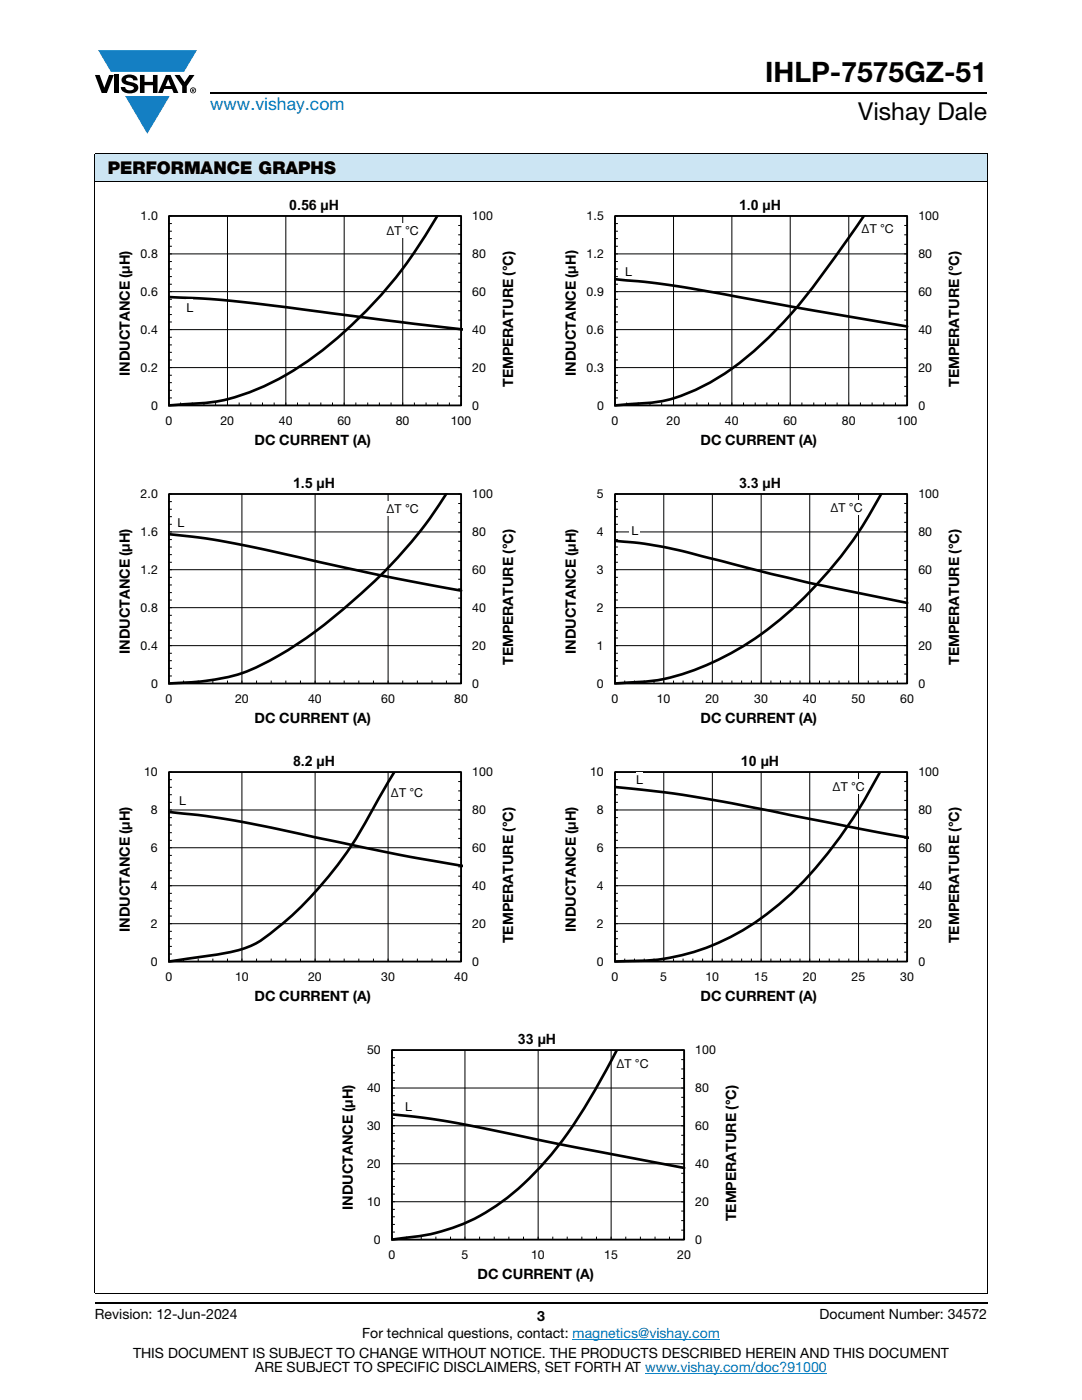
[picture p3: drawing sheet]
<svg xmlns="http://www.w3.org/2000/svg" width="216mm" height="279mm" viewBox="0 0 216 279" stroke-linecap="round" stroke-linejoin="round" font-family="sans-serif">
<g fill="#147fc3">
<path d="M19.6 10h19.7l-2.6 4.3h-1.1h-13.5z"/>
<path d="M25 19.2h8.9l-4.5 7.5z"/>
</g>
<g fill="#000">
<path d="M18.9 15h1l.9 2.5 1-2.5h.9l-1.4 3.6h-1zM22.9 15h.9v3.6h-.9zM24.6 15.3a2.1 2.1 0 0 1 2.8 .3l.1 .4h-.9a.79 .79 0 0 0-.7-.5 .79 .79 0 0 0-.8 .4l.3 .3 1 .2a1.08 1.08 0 0 1 1.2 1 1.08 1.08 0 0 1-1.1 1.2 1.73 1.73 0 0 1-2.4-1.2h.9a.96 .96 0 0 0 .8 .6 .96 .96 0 0 0 .9-.4 1.31 1.31 0 0 0-1.2-.6 1.03 1.03 0 0 1-1.1-.6 1.03 1.03 0 0 1 .2-1.1zM27.9 15h.9v1.3h1.7v-1.3h.9v3.6h-.9v-1.6h-1.7v1.6h-.9zM34.8 15h1.1l.9 1.4 1-1.4h1l-1.5 2.2v1.4h-.9v-1.4z"/>
<path d="M33.6 15.9l.5 1.3h-1.1zM33.1 15l-1.6 3.6h1l.3-.8h1.5l.3 .8h1l-1.6-3.6z"/>
<path d="M38.4 17.8h.2v.2h-.2zM38.3 17.7v.7h.1v-.3l.4 .3-.2-.3 .2-.2-.1-.2z"/>
<path d="M38.1 18a.46 .46 0 0 1 .9 0 .46 .46 0 0 1-.9 0zM37.9 18a.6 .6 0 0 0 1.2 0 .6 .6 0 0 0-1.2 0z"/>
</g>
<path d="M42 18.6h155M18.9 260h178.1" fill="none" stroke="#000" stroke-width=".36"/>
<path d="M114.3 267.3h29.3M128.7 274h36.3" fill="none" stroke="#007ec4" stroke-width=".2"/>
<path d="M18.9 30.7h178.1v5.5h-178.1z" fill="#cce5f3"/>
<g fill="none" stroke="#000" stroke-width=".2">
<path d="M18.9 30.7h178.1M18.9 36.2h178.1M18.9 30.8v227.3M197 30.8v227.3M33.7 43.1h58.3v37.8h-58.3zM33.7 59.7h.6M33.7 56.7h.6M33.7 55.2h.6M33.7 53.7h.6M33.7 52.2h.6M33.7 49.1h.6M33.7 47.6h.6"/>
<path d="M33.7 46.1h.6M33.7 44.6h.6M45.4 43.1v37.8M57 43.1v37.8M68.7 43.1v37.8M80.4 43.1v37.8M91.4 56.3h.6M91.4 54.4h.6M91.4 52.5h.6M91.4 48.8h.6M91.4 46.9h.6M91.4 45h.6"/>
<path d="M92 58.2h-58.3M92 50.7h-58.3M33.7 79.4h.6M33.7 77.9h.6M33.7 76.4h.6M33.7 74.9h.6M33.7 71.8h.6M33.7 70.3h.6M33.7 68.8h.6M33.7 67.3h.6M33.7 64.3h.6M33.7 62.8h.6"/>
<path d="M33.7 61.3h.6M91.4 79h.6M91.4 77.1h.6M91.4 75.2h.6M91.4 71.5h.6M91.4 69.6h.6M91.4 67.7h.6M91.4 63.9h.6M91.4 62h.6M91.4 60.1h.6M92 73.4h-58.3M92 65.8h-58.3"/>
<path d="M36 80.3v.6M38.4 80.3v.6M40.7 80.3v.6M43 80.3v.6M47.7 80.3v.6M50 80.3v.6M52.4 80.3v.6M54.7 80.3v.6M59.4 80.3v.6M61.7 80.3v.6M64 80.3v.6M66.3 80.3v.6"/>
<path d="M71 80.3v.6M73.4 80.3v.6M75.7 80.3v.6M78 80.3v.6M82.7 80.3v.6M85 80.3v.6M87.3 80.3v.6M89.7 80.3v.6M18.9 258.2h178.1"/>
</g>
<path d="M33.7 43.1h58.3v37.8h-58.3z" fill="none" stroke="#000" stroke-width=".35"/>
<path d="M33.7 59.3l8.4 .4 7.5 .7 42.7 5.3M87.3 43a88.1 88.1 0 0 1-29.2 31.2 40.9 40.9 0 0 1-22.3 6.5l-2.1 .2" fill="none" stroke="#000" stroke-width=".53"/>
<g fill="#fff">
<path d="M37.2 59.8h1.4v2.9h-1.4z"/>
<path d="M77.1 44.5h6.6v2.9h-6.6z"/>
</g>
<g fill="none" stroke="#000" stroke-width=".2">
<path d="M122.7 43.1h58.3v37.8h-58.3zM122.7 59.7h.6M122.7 56.7h.6M122.7 55.2h.6M122.7 53.7h.6M122.7 52.2h.6M122.7 49.1h.6M122.7 47.6h.6M122.7 46.1h.6M122.7 44.6h.6M134.4 43.1v37.8M146 43.1v37.8"/>
<path d="M157.7 43.1v37.8M169.4 43.1v37.8M180.4 56.3h.6M180.4 54.4h.6M180.4 52.5h.6M180.4 48.8h.6M180.4 46.9h.6M180.4 45h.6M181 58.2h-58.3M181 50.7h-58.3M122.7 79.4h.6M122.7 77.9h.6"/>
<path d="M122.7 76.4h.6M122.7 74.9h.6M122.7 71.8h.6M122.7 70.3h.6M122.7 68.8h.6M122.7 67.3h.6M122.7 64.3h.6M122.7 62.8h.6M122.7 61.3h.6M180.4 79h.6M180.4 77.1h.6M180.4 75.2h.6"/>
<path d="M180.4 71.5h.6M180.4 69.6h.6M180.4 67.7h.6M180.4 63.9h.6M180.4 62h.6M180.4 60.1h.6M181 73.4h-58.3M181 65.8h-58.3M125 80.3v.6M127.4 80.3v.6M129.7 80.3v.6M132 80.3v.6"/>
<path d="M136.7 80.3v.6M139.1 80.3v.6M141.4 80.3v.6M143.7 80.3v.6M146 80.3v.6M148.4 80.3v.6M150.7 80.3v.6M153 80.3v.6M155.3 80.3v.6M160 80.3v.6M162.4 80.3v.6M164.7 80.3v.6"/>
<path d="M167 80.3v.6M171.7 80.3v.6M174 80.3v.6M176.3 80.3v.6M178.7 80.3v.6"/>
</g>
<path d="M122.7 43.1h58.3v37.8h-58.3z" fill="none" stroke="#000" stroke-width=".35"/>
<path d="M122.7 55.7l7 .7 7 1 44.3 7.8M172.4 43a245.2 245.2 0 0 1-14.6 19.7 59.4 59.4 0 0 1-19.2 15.2 28.6 28.6 0 0 1-12.7 2.8l-3.2 .2" fill="none" stroke="#000" stroke-width=".53"/>
<g fill="#fff">
<path d="M124.7 52.7h1.4v2.9h-1.4z"/>
<path d="M171.9 44.1h6.6v2.9h-6.6z"/>
</g>
<g fill="none" stroke="#000" stroke-width=".2">
<path d="M33.7 98.6h58.3v37.8h-58.3zM48.3 98.6v37.8M62.9 98.6v37.8M77.4 98.6v37.8M33.7 119.7h.6M33.7 118.3h.6M33.7 116.7h.6M33.7 115.2h.6M33.7 112.2h.6M33.7 110.7h.6M33.7 109.2h.6M33.7 107.7h.6"/>
<path d="M33.7 104.6h.6M33.7 103.1h.6M33.7 101.6h.6M33.7 100.1h.6M91.4 119.4h.6M91.4 117.5h.6M91.4 115.6h.6M91.4 111.8h.6M91.4 109.9h.6M91.4 108h.6M91.4 104.3h.6M91.4 102.3h.6"/>
<path d="M91.4 100.5h.6M92 113.7h-58.3M92 106.2h-58.3M33.7 134.9h.6M33.7 133.4h.6M33.7 131.9h.6M33.7 130.4h.6M33.7 127.3h.6M33.7 125.8h.6M33.7 124.3h.6M33.7 122.8h.6M36.6 135.8v.6"/>
<path d="M39.6 135.8v.6M42.5 135.8v.6M45.4 135.8v.6M51.2 135.8v.6M54.1 135.8v.6M57 135.8v.6M60 135.8v.6M65.8 135.8v.6M68.7 135.8v.6M71.6 135.8v.6M74.5 135.8v.6M80.4 135.8v.6"/>
<path d="M83.3 135.8v.6M86.2 135.8v.6M89.1 135.8v.6M91.4 134.5h.6M91.4 132.6h.6M91.4 130.7h.6M91.4 126.9h.6M91.4 125h.6M91.4 123.2h.6M92 128.9h-58.3M92 121.3h-58.3"/>
</g>
<path d="M33.7 98.6h58.3v37.8h-58.3z" fill="none" stroke="#000" stroke-width=".35"/>
<path d="M89.1 98.5a99.6 99.6 0 0 1-22.5 24.7 68.6 68.6 0 0 1-18.3 11.1 53.1 53.1 0 0 1-14.6 2.1M33.7 106.6l6.8 .8 6.3 1.1 28.2 6.1 17 3.3" fill="none" stroke="#000" stroke-width=".53"/>
<g fill="#fff">
<path d="M35.4 102.7h1.4v2.9h-1.4z"/>
<path d="M77.1 100h6.6v2.9h-6.6z"/>
</g>
<g fill="none" stroke="#000" stroke-width=".2">
<path d="M122.7 98.6h58.3v37.8h-58.3zM132.4 98.6v37.8M142.1 98.6v37.8M151.9 98.6v37.8M161.6 98.6v37.8M171.3 98.6v37.8M122.7 119.7h.6M122.7 118.3h.6M122.7 116.7h.6M122.7 115.2h.6M122.7 112.2h.6M122.7 110.7h.6"/>
<path d="M122.7 109.2h.6M122.7 107.7h.6M122.7 104.6h.6M122.7 103.1h.6M122.7 101.6h.6M122.7 100.1h.6M180.4 119.4h.6M180.4 117.5h.6M180.4 115.6h.6M180.4 111.8h.6M180.4 109.9h.6M180.4 108h.6"/>
<path d="M180.4 104.3h.6M180.4 102.3h.6M180.4 100.5h.6M181 113.7h-58.3M181 106.2h-58.3M122.7 134.9h.6M122.7 133.4h.6M122.7 131.9h.6M122.7 130.4h.6M122.7 127.3h.6M122.7 125.8h.6M122.7 124.3h.6"/>
<path d="M122.7 122.8h.6M124.7 135.8v.6M126.6 135.8v.6M128.6 135.8v.6M130.5 135.8v.6M134.4 135.8v.6M136.3 135.8v.6M138.2 135.8v.6M140.2 135.8v.6M144.1 135.8v.6M146 135.8v.6M148 135.8v.6"/>
<path d="M149.9 135.8v.6M153.8 135.8v.6M155.7 135.8v.6M157.7 135.8v.6M159.6 135.8v.6M163.5 135.8v.6M165.5 135.8v.6M167.4 135.8v.6M169.4 135.8v.6M173.3 135.8v.6M175.2 135.8v.6M177.1 135.8v.6"/>
<path d="M179.1 135.8v.6M180.4 134.5h.6M180.4 132.6h.6M180.4 130.7h.6M180.4 126.9h.6M180.4 125h.6M180.4 123.2h.6M181 128.9h-58.3M181 121.3h-58.3"/>
</g>
<path d="M122.7 98.6h58.3v37.8h-58.3z" fill="none" stroke="#000" stroke-width=".35"/>
<path d="M175.8 98.5a81.6 81.6 0 0 1-27.4 30.4 48.6 48.6 0 0 1-18.9 7.1l-6.8 .4M122.7 107.9l5.5 .5 5 .9 28 7 19.8 4" fill="none" stroke="#000" stroke-width=".53"/>
<g fill="#fff">
<path d="M125.6 104.4h2.1v2.9h-2.1z"/>
<path d="M165.7 99.8h6.6v2.9h-6.6z"/>
</g>
<g fill="none" stroke="#000" stroke-width=".2">
<path d="M33.7 154.1h58.3v37.8h-58.3zM33.7 158.6h.6M33.7 157.1h.6M33.7 155.6h.6M48.3 154.1v37.8M62.9 154.1v37.8M77.4 154.1v37.8M91.4 159.7h.6M91.4 157.8h.6M91.4 156h.6M33.7 179.8h.6M33.7 178.3h.6"/>
<path d="M33.7 175.2h.6M33.7 173.8h.6M33.7 172.2h.6M33.7 170.7h.6M33.7 167.7h.6M33.7 166.2h.6M33.7 164.7h.6M33.7 163.2h.6M33.7 160.1h.6M91.4 178.7h.6M91.4 174.9h.6M91.4 173h.6"/>
<path d="M91.4 171.1h.6M91.4 167.3h.6M91.4 165.4h.6M91.4 163.5h.6M92 176.8h-58.3M92 169.2h-58.3M92 161.7h-58.3M33.7 184.3h58.3M33.7 190.4h.6M33.7 188.9h.6M33.7 187.3h.6M33.7 185.9h.6"/>
<path d="M33.7 182.8h.6M33.7 181.3h.6M36.6 191.3v.6M39.5 191.3v.6M42.5 191.3v.6M45.4 191.3v.6M51.2 191.3v.6M54.1 191.3v.6M57 191.3v.6M60 191.3v.6M65.8 191.3v.6M68.7 191.3v.6"/>
<path d="M71.6 191.3v.6M74.5 191.3v.6M80.4 191.3v.6M83.3 191.3v.6M86.2 191.3v.6M89.1 191.3v.6M91.4 190h.6M91.4 188.1h.6M91.4 186.2h.6M91.4 182.4h.6M91.4 180.5h.6"/>
</g>
<path d="M33.7 154.1h58.3v37.8h-58.3z" fill="none" stroke="#000" stroke-width=".35"/>
<path d="M78.7 154l-2.5 4.3a93.3 93.3 0 0 1-10.1 15.9 64.4 64.4 0 0 1-14.9 14 32.6 32.6 0 0 1-11.1 2.8l-6.4 .9M33.7 162l6.8 .8 7.8 1.2 31.1 6.5 12.9 2.3" fill="none" stroke="#000" stroke-width=".53"/>
<g fill="#fff">
<path d="M35.8 158.3h1.4v2.9h-1.4z"/>
<path d="M78 156.7h6.5v2.9h-6.5z"/>
</g>
<g fill="none" stroke="#000" stroke-width=".2">
<path d="M122.7 154.1h58.3v37.8h-58.3zM122.7 158.6h.6M122.7 157.1h.6M122.7 155.6h.6M132.4 154.1v37.8M142.1 154.1v37.8M151.9 154.1v37.8M161.6 154.1v37.8M171.3 154.1v37.8M180.4 159.7h.6M180.4 157.8h.6M180.4 156h.6"/>
<path d="M122.7 179.8h.6M122.7 178.3h.6M122.7 175.2h.6M122.7 173.8h.6M122.7 172.2h.6M122.7 170.7h.6M122.7 167.7h.6M122.7 166.2h.6M122.7 164.7h.6M122.7 163.2h.6M122.7 160.1h.6M180.4 178.7h.6"/>
<path d="M180.4 174.9h.6M180.4 173h.6M180.4 171.1h.6M180.4 167.3h.6M180.4 165.4h.6M180.4 163.5h.6M181 176.8h-58.3M181 169.2h-58.3M181 161.6h-58.3M122.7 184.3h58.3M122.7 190.4h.6M122.7 188.9h.6"/>
<path d="M122.7 187.3h.6M122.7 185.9h.6M122.7 182.8h.6M122.7 181.3h.6M124.7 191.3v.6M126.6 191.3v.6M128.6 191.3v.6M130.5 191.3v.6M134.4 191.3v.6M136.3 191.3v.6M138.2 191.3v.6M140.2 191.3v.6"/>
<path d="M144.1 191.3v.6M146 191.3v.6M148 191.3v.6M149.9 191.3v.6M153.8 191.3v.6M155.7 191.3v.6M157.7 191.3v.6M159.6 191.3v.6M163.5 191.3v.6M165.5 191.3v.6M167.4 191.3v.6M169.4 191.3v.6"/>
<path d="M173.3 191.3v.6M175.2 191.3v.6M177.1 191.3v.6M179.1 191.3v.6M180.4 190h.6M180.4 188.1h.6M180.4 186.2h.6M180.4 182.4h.6M180.4 180.5h.6"/>
</g>
<path d="M122.7 154.1h58.3v37.8h-58.3z" fill="none" stroke="#000" stroke-width=".35"/>
<path d="M122.7 157.1l11 1.2 7.2 1.1 40.4 7.8M175.6 154a90.3 90.3 0 0 1-19.4 25.8 45.4 45.4 0 0 1-32.5 12.1h-1" fill="none" stroke="#000" stroke-width=".53"/>
<g fill="#fff">
<path d="M126.9 154.2h1.4v2.9h-1.4z"/>
<path d="M166.1 155.4h6.6v3h-6.6z"/>
</g>
<g fill="none" stroke="#000" stroke-width=".2">
<path d="M78.2 209.6h58.3v37.8h-58.3zM78.2 218.7h.6M78.2 215.6h.6M78.2 214.1h.6M78.2 212.6h.6M78.2 211.1h.6M92.8 209.6v37.8M107.4 209.6v37.8M121.9 209.6v37.8M135.9 219h.6M135.9 215.2h.6M135.9 213.3h.6"/>
<path d="M135.9 211.5h.6M136.5 217.1h-58.3M78.2 238.3h.6M78.2 236.8h.6M78.2 235.3h.6M78.2 233.8h.6M78.2 230.7h.6M78.2 229.2h.6M78.2 227.7h.6M78.2 226.2h.6M78.2 223.2h.6M78.2 221.7h.6"/>
<path d="M78.2 220.1h.6M135.9 237.9h.6M135.9 236h.6M135.9 234.2h.6M135.9 230.3h.6M135.9 228.5h.6M135.9 226.6h.6M135.9 222.8h.6M135.9 220.9h.6M136.5 239.8h-58.3M136.5 232.3h-58.3M136.5 224.7h-58.3"/>
<path d="M78.2 245.9h.6M78.2 244.4h.6M78.2 242.8h.6M78.2 241.4h.6M81.1 246.8v.6M84.1 246.8v.6M87 246.8v.6M89.9 246.8v.6M95.7 246.8v.6M98.6 246.8v.6M101.5 246.8v.6M104.5 246.8v.6"/>
<path d="M110.3 246.8v.6M113.2 246.8v.6M116.1 246.8v.6M119 246.8v.6M124.9 246.8v.6M127.8 246.8v.6M130.7 246.8v.6M133.6 246.8v.6M135.9 245.5h.6M135.9 243.6h.6M135.9 241.7h.6"/>
</g>
<path d="M78.2 209.6h58.3v37.8h-58.3z" fill="none" stroke="#000" stroke-width=".35"/>
<path d="M123.1 209.5a113.5 113.5 0 0 1-13.8 21.7 45.3 45.3 0 0 1-17.9 13.5 41.1 41.1 0 0 1-12.2 2.5l-1 .2M78.2 222.4l6.3 .7 6.3 1 22.4 4.6 23.3 4.4" fill="none" stroke="#000" stroke-width=".53"/>
<g fill="#fff">
<path d="M80.9 219.4h1.3v2.9h-1.3z"/>
<path d="M123 210.7h6.5v3h-6.5z"/>
</g>
<text font-size="5.6" x="152.7" y="16.4">IHLP-7575GZ-51</text>
<text font-size="4.9" x="171.3" y="24">Vishay Dale</text>
<text font-size="3.5" fill="#007ec4" x="42" y="21.9">www.vishay.com</text>
<text font-size="3.5" x="21.5" y="34.8">PERFORMANCE GRAPHS</text>
<g font-size="2.8">
<text x="57.7" y="41.9">0.56 µH</text>
<text x="147.5" y="41.9">1.0 µH</text>
<text x="25.9" y="75.1" transform="rotate(-90 25.9 75.1)">INDUCTANCE (µH)</text>
<text x="102.4" y="77.3" transform="rotate(-90 102.4 77.3)">TEMPERATURE (°C)</text>
<text x="114.9" y="75.1" transform="rotate(-90 114.9 75.1)">INDUCTANCE (µH)</text>
<text x="191.4" y="77.3" transform="rotate(-90 191.4 77.3)">TEMPERATURE (°C)</text>
<text x="50.8" y="88.7">DC CURRENT (A)</text>
<text x="139.8" y="88.7">DC CURRENT (A)</text>
<text x="58.5" y="97.4">1.5 µH</text>
<text x="147.5" y="97.4">3.3 µH</text>
<text x="25.9" y="130.6" transform="rotate(-90 25.9 130.6)">INDUCTANCE (µH)</text>
<text x="114.9" y="130.6" transform="rotate(-90 114.9 130.6)">INDUCTANCE (µH)</text>
<text x="102.4" y="132.8" transform="rotate(-90 102.4 132.8)">TEMPERATURE (°C)</text>
<text x="191.4" y="132.8" transform="rotate(-90 191.4 132.8)">TEMPERATURE (°C)</text>
<text x="50.8" y="144.2">DC CURRENT (A)</text>
<text x="139.8" y="144.2">DC CURRENT (A)</text>
<text x="58.5" y="152.9">8.2 µH</text>
<text x="147.9" y="152.9">10 µH</text>
<text x="25.9" y="186" transform="rotate(-90 25.9 186)">INDUCTANCE (µH)</text>
<text x="102.4" y="188.2" transform="rotate(-90 102.4 188.2)">TEMPERATURE (°C)</text>
<text x="114.9" y="186" transform="rotate(-90 114.9 186)">INDUCTANCE (µH)</text>
<text x="191.4" y="188.2" transform="rotate(-90 191.4 188.2)">TEMPERATURE (°C)</text>
<text x="50.8" y="199.7">DC CURRENT (A)</text>
<text x="139.8" y="199.7">DC CURRENT (A)</text>
<text x="103.4" y="208.3">33 µH</text>
<text x="70.4" y="241.5" transform="rotate(-90 70.4 241.5)">INDUCTANCE (µH)</text>
<text x="146.9" y="243.7" transform="rotate(-90 146.9 243.7)">TEMPERATURE (°C)</text>
<text x="95.3" y="255.2">DC CURRENT (A)</text>
<text x="18.9" y="263.3">Revision: 12-Jun-2024</text>
<text x="107.2" y="263.6">3</text>
<text x="163.6" y="263.3">Document Number: 34572</text>
<text x="72.3" y="267.1">For technical questions, contact: magnetics@vishay.com</text>
<text x="26.5" y="271">THIS DOCUMENT IS SUBJECT TO CHANGE WITHOUT NOTICE. THE PRODUCTS DESCRIBED HEREIN AND THIS DOCUMENT</text>
<text x="50.9" y="273.8">ARE SUBJECT TO SPECIFIC DISCLAIMERS, SET FORTH AT www.vishay.com/doc?91000</text>
</g>
<g font-size="2.5">
<text x="28.1" y="43.9">1.0</text>
<text x="77.1" y="46.8">ΔT</text>
<text x="80.8" y="46.8">°C</text>
<text x="94.2" y="43.9">100</text>
<text x="117.1" y="43.9">1.5</text>
<text x="171.9" y="46.5">ΔT °C</text>
<text x="183.2" y="43.9">100</text>
<text x="28.1" y="51.5">0.8</text>
<text x="94.2" y="51.5">80</text>
<text x="117.1" y="51.5">1.2</text>
<text x="183.2" y="51.5">80</text>
<text x="28.1" y="59.1">0.6</text>
<text x="94.2" y="59.1">60</text>
<text x="117.1" y="59.1">0.9</text>
<text x="124.7" y="55.1">L</text>
<text x="183.2" y="59.1">60</text>
<text x="37.2" y="62.2">L</text>
<text x="28.1" y="66.6">0.4</text>
<text x="94.2" y="66.6">40</text>
<text x="117.1" y="66.6">0.6</text>
<text x="183.2" y="66.6">40</text>
<text x="28.1" y="74.2">0.2</text>
<text x="94.2" y="74.2">20</text>
<text x="117.1" y="74.2">0.3</text>
<text x="183.2" y="74.2">20</text>
<text x="30.1" y="81.8">0</text>
<text x="94.2" y="81.7">0</text>
<text x="119.1" y="81.7">0</text>
<text x="183.2" y="81.7">0</text>
<text x="33" y="84.9">0</text>
<text x="44" y="84.9">20</text>
<text x="55.7" y="84.9">40</text>
<text x="67.3" y="84.9">60</text>
<text x="79" y="84.9">80</text>
<text x="90" y="84.9">100</text>
<text x="122" y="84.9">0</text>
<text x="133" y="84.9">20</text>
<text x="144.7" y="84.9">40</text>
<text x="156.3" y="84.9">60</text>
<text x="168" y="84.9">80</text>
<text x="179" y="84.9">100</text>
<text x="28.1" y="99.4">2.0</text>
<text x="94.2" y="99.4">100</text>
<text x="119.1" y="99.4">5</text>
<text x="183.2" y="99.4">100</text>
<text x="28.1" y="107">1.6</text>
<text x="35.4" y="105.1">L</text>
<text x="77.1" y="102.3">ΔT °C</text>
<text x="94.2" y="107">80</text>
<text x="119.1" y="107">4</text>
<text x="126" y="106.8">L</text>
<text x="165.7" y="102.1">ΔT °C</text>
<text x="183.2" y="107">80</text>
<text x="28.1" y="114.6">1.2</text>
<text x="94.2" y="114.5">60</text>
<text x="119.1" y="114.6">3</text>
<text x="183.2" y="114.5">60</text>
<text x="28.1" y="122.1">0.8</text>
<text x="94.2" y="122.1">40</text>
<text x="119.1" y="122.1">2</text>
<text x="183.2" y="122.1">40</text>
<text x="28.1" y="129.7">0.4</text>
<text x="94.2" y="129.7">20</text>
<text x="119.1" y="129.7">1</text>
<text x="183.2" y="129.7">20</text>
<text x="30.1" y="137.2">0</text>
<text x="94.2" y="137.2">0</text>
<text x="119.1" y="137.2">0</text>
<text x="183.2" y="137.2">0</text>
<text x="33" y="140.4">0</text>
<text x="46.9" y="140.4">20</text>
<text x="61.5" y="140.4">40</text>
<text x="76.1" y="140.4">60</text>
<text x="90.6" y="140.4">80</text>
<text x="122" y="140.4">0</text>
<text x="131.1" y="140.4">10</text>
<text x="140.8" y="140.4">20</text>
<text x="150.5" y="140.4">30</text>
<text x="160.2" y="140.4">40</text>
<text x="169.9" y="140.4">50</text>
<text x="179.6" y="140.4">60</text>
<text x="28.7" y="154.9">10</text>
<text x="94.2" y="154.9">100</text>
<text x="117.7" y="154.9">10</text>
<text x="183.2" y="154.9">100</text>
<text x="35.8" y="160.7">L</text>
<text x="78" y="159">ΔT °C</text>
<text x="126.9" y="156.5">L</text>
<text x="166.1" y="157.8">ΔT °C</text>
<text x="30.1" y="162.5">8</text>
<text x="94.2" y="162.5">80</text>
<text x="119.1" y="162.5">8</text>
<text x="183.2" y="162.5">80</text>
<text x="30.1" y="170">6</text>
<text x="94.2" y="170">60</text>
<text x="119.1" y="170">6</text>
<text x="183.2" y="170">60</text>
<text x="30.1" y="177.6">4</text>
<text x="94.2" y="177.6">40</text>
<text x="119.1" y="177.6">4</text>
<text x="183.2" y="177.6">40</text>
<text x="30.1" y="185.2">2</text>
<text x="94.2" y="185.2">20</text>
<text x="119.1" y="185.2">2</text>
<text x="183.2" y="185.2">20</text>
<text x="30.1" y="192.7">0</text>
<text x="33" y="195.8">0</text>
<text x="46.9" y="195.8">10</text>
<text x="61.5" y="195.8">20</text>
<text x="76.1" y="195.8">30</text>
<text x="90.6" y="195.8">40</text>
<text x="94.2" y="192.7">0</text>
<text x="119.1" y="192.7">0</text>
<text x="122" y="195.8">0</text>
<text x="131.7" y="195.8">5</text>
<text x="140.8" y="195.8">10</text>
<text x="150.5" y="195.8">15</text>
<text x="160.2" y="195.8">20</text>
<text x="169.9" y="195.8">25</text>
<text x="179.6" y="195.8">30</text>
<text x="183.2" y="192.7">0</text>
<text x="73.2" y="210.4">50</text>
<text x="123" y="213.1">ΔT °C</text>
<text x="138.7" y="210.4">100</text>
<text x="73.2" y="218">40</text>
<text x="80.9" y="221.8">L</text>
<text x="138.7" y="218">80</text>
<text x="73.2" y="225.5">30</text>
<text x="138.7" y="225.5">60</text>
<text x="73.2" y="233.1">20</text>
<text x="138.7" y="233.1">40</text>
<text x="73.2" y="240.7">10</text>
<text x="138.7" y="240.7">20</text>
<text x="74.6" y="248.2">0</text>
<text x="77.5" y="251.3">0</text>
<text x="92.1" y="251.3">5</text>
<text x="106" y="251.3">10</text>
<text x="120.6" y="251.3">15</text>
<text x="135.1" y="251.3">20</text>
<text x="138.7" y="248.2">0</text>
</g>
</svg>
